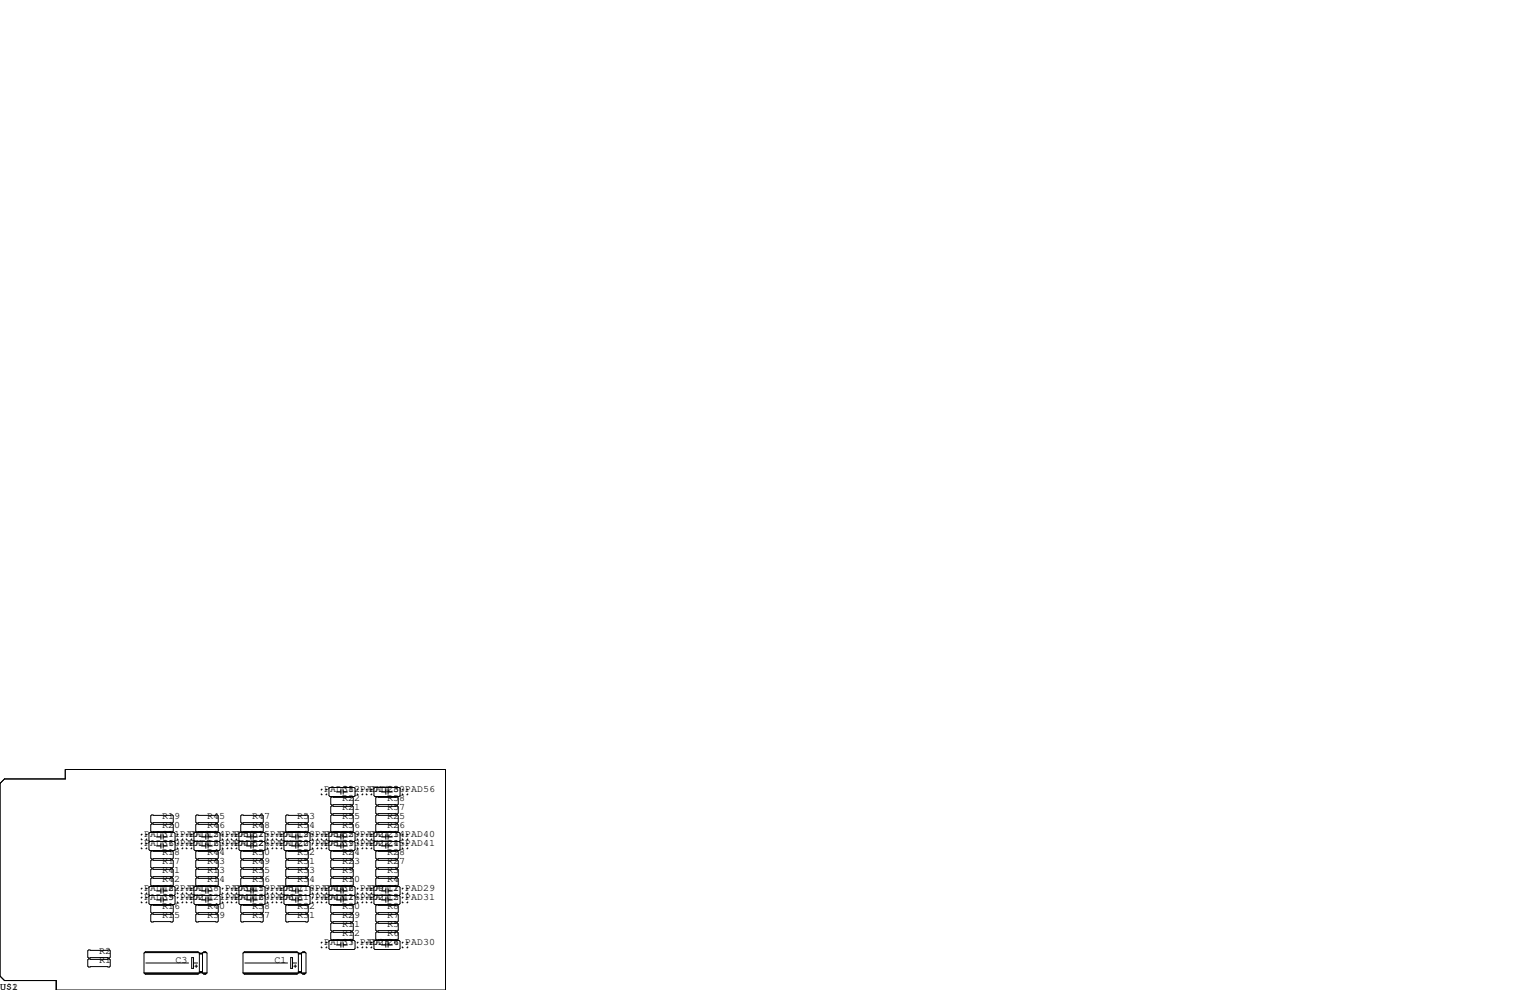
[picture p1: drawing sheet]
<svg xmlns="http://www.w3.org/2000/svg" width="432mm" height="279mm" viewBox="0 0 432 279" stroke-linecap="round" stroke-linejoin="round" font-family="sans-serif">
<g fill="none" stroke="#000" stroke-width=".28">
<path d="M0 221.1l1.3-1.3h17.1v-2.6h107.3v62.2h-109.8v-2.7h-14.6l-1.3-1.2zM39.9 236.7v.3h.2M39.9 239.3v.2h.2M40.1 235.5h-.2v.2M40.1 238h-.2v.3M41.1 235.5h.3v.2M41.1 238h.3v.3M41.4 236.7v.3h-.3M41.4 239.3v.2h-.3M42.3 237.5l-.3 .2v2.1l.3 .2h6.8l.3-.2v-2.1l-.3-.2M42.3 237.5l-.3-.3v-2l.3-.3h6.8l.3 .3v2l-.3 .3M42.3 237.5h6.8"/>
<path d="M42.8 232.5h5.8l.3 .3v1.8l-.3 .2h-5.8l-.3-.2v-1.8zM42.8 230h5.8l.3 .3v1.7l-.3 .3h-5.8l-.3-.3v-1.7zM44.2 238.8h1.2M44.2 236.2h1.2M45.4 235.6v1.3M45.4 238.1v1.3M46.1 235.6v1.3M46.1 238.1v1.3M46.1 238.8h1.1M46.1 236.2h1.1M50 236.7v.3h.3M50 239.3v.2h.3"/>
<path d="M50.3 235.5h-.3v.2M50.3 238h-.3v.3M51.3 235.5h.3v.2M51.3 238h.3v.3M51.6 236.7v.3h-.3M51.6 239.3v.2h-.3M52.6 236.7v.3h.2M52.6 239.3v.2h.2M52.8 235.5h-.2v.2M52.8 238h-.2v.3M53.8 235.5h.3v.2M53.8 238h.3v.3"/>
<path d="M54.1 236.7v.3h-.3M54.1 239.3v.2h-.3M55 237.5l-.3-.3v-2l.3-.3h6.8l.3 .3v2l-.3 .3M55 237.5l-.3 .2v2.1l.3 .2h6.8l.3-.2v-2.1l-.3-.2M55 237.5h6.8M55.5 230h5.8l.3 .3v1.7l-.3 .3h-5.8l-.3-.3v-1.7zM55.5 232.5h5.8l.3 .3v1.8l-.3 .2h-5.8l-.3-.2v-1.8zM56.9 238.8h1.2M56.9 236.2h1.2M58.1 235.6v1.3M58.1 238.1v1.3M58.7 235.6v1.3"/>
<path d="M58.7 238.1v1.3M58.7 238.8h1.2M58.7 236.2h1.2M62.7 236.7v.3h.3M62.7 239.3v.2h.3M63 235.5h-.3v.2M63 238h-.3v.3M64 235.5h.3v.2M64 238h.3v.3M64.3 236.7v.3h-.3M64.3 239.3v.2h-.3M65.3 236.7v.3h.2"/>
<path d="M65.3 239.3v.2h.2M65.5 235.5h-.2v.2M65.5 238h-.2v.3M66.5 235.5h.3v.2M66.5 238h.3v.3M66.8 236.7v.3h-.3M66.8 239.3v.2h-.3M67.7 237.5l-.3 .2v2.1l.3 .2h6.8l.3-.2v-2.1l-.3-.2M67.7 237.5h6.8M67.7 237.5l-.3-.3v-2l.3-.3h6.8l.3 .3v2l-.3 .3M68.2 232.5h5.8l.3 .3v1.8l-.3 .2h-5.8l-.3-.2v-1.8zM68.2 230h5.8l.3 .3v1.7l-.3 .3h-5.8l-.3-.3v-1.7z"/>
<path d="M69.6 238.8h1.2M69.6 236.2h1.2M70.8 235.6v1.3M70.8 238.1v1.3M71.5 238.8h1.1M71.5 236.2h1.1M71.5 235.6v1.3M71.5 238.1v1.3M75.4 236.7v.3h.3M75.4 239.3v.2h.3M75.7 235.5h-.3v.2M75.7 238h-.3v.3"/>
<path d="M76.7 235.5h.3v.2M76.7 238h.3v.3M77 236.7v.3h-.3M77 239.3v.2h-.3M78 236.7v.3h.2M78 239.3v.2h.2M78.2 235.5h-.2v.2M78.2 238h-.2v.3M79.2 235.5h.3v.2M79.2 238h.3v.3M79.5 236.7v.3h-.3M79.5 239.3v.2h-.3"/>
<path d="M80.4 237.5l-.3 .2v2.1l.3 .2h6.8l.3-.2v-2.1l-.3-.2M80.4 237.5h6.8M80.4 237.5l-.3-.3v-2l.3-.3h6.8l.3 .3v2l-.3 .3M80.9 232.5h5.8l.3 .3v1.8l-.3 .2h-5.8l-.3-.2v-1.8zM80.9 230h5.8l.3 .3v1.7l-.3 .3h-5.8l-.3-.3v-1.7zM82.3 238.8h1.2M82.3 236.2h1.2M83.5 235.6v1.3M83.5 238.1v1.3M84.1 238.8h1.2M84.1 236.2h1.2M84.1 235.6v1.3"/>
<path d="M84.1 238.1v1.3M88.1 236.7v.3h.3M88.1 239.3v.2h.3M88.4 235.5h-.3v.2M88.4 238h-.3v.3M89.4 235.5h.3v.2M89.4 238h.3v.3M89.7 236.7v.3h-.3M89.7 239.3v.2h-.3M90.7 224v.3h.2M90.7 236.7v.3h.2M90.7 239.3v.2h.2"/>
<path d="M90.9 222.8h-.2v.2M90.9 235.5h-.2v.2M90.9 238h-.2v.3M91.9 222.8h.3v.2M91.9 235.5h.3v.2M91.9 238h.3v.3M92.2 224v.3h-.3M92.2 236.7v.3h-.3M92.2 239.3v.2h-.3M93.1 222.2h6.8l.3 .3v2l-.3 .3h-6.8l-.3-.3v-2zM93.1 237.5l-.3-.3v-2l.3-.3h6.8l.3 .3v2l-.3 .3M93.1 237.5l-.3 .2v2.1l.3 .2h6.8l.3-.2v-2.1l-.3-.2"/>
<path d="M93.1 237.5h6.8M93.6 232.5h5.8l.3 .3v1.8l-.3 .2h-5.8l-.3-.2v-1.8zM93.6 230h5.8l.3 .3v1.7l-.3 .3h-5.8l-.3-.3v-1.7zM93.6 224.9h5.8l.3 .3v1.7l-.3 .3h-5.8l-.3-.3v-1.7zM93.6 227.5h5.8l.3 .2v1.8l-.3 .2h-5.8l-.3-.2v-1.8zM95 238.8h1.2M95 236.2h1.2M95 223.5h1.2M96.2 222.9v1.3M96.2 235.6v1.3M96.2 238.1v1.3M96.9 222.9v1.3"/>
<path d="M96.9 235.6v1.3M96.9 238.1v1.3M96.9 238.8h1.1M96.9 236.2h1.1M96.9 223.5h1.1M100.8 224v.3h.3M100.8 236.7v.3h.3M100.8 239.3v.2h.3M101.1 222.8h-.3v.2M101.1 235.5h-.3v.2M101.1 238h-.3v.3M102.1 222.8h.3v.2"/>
<path d="M102.1 235.5h.3v.2M102.1 238h.3v.3M102.4 224v.3h-.3M102.4 236.7v.3h-.3M102.4 239.3v.2h-.3M103.4 224v.3h.2M103.4 236.7v.3h.2M103.4 239.3v.2h.2M103.6 222.8h-.2v.2M103.6 235.5h-.2v.2M103.6 238h-.2v.3M104.6 222.8h.3v.2"/>
<path d="M104.6 235.5h.3v.2M104.6 238h.3v.3M104.9 224v.3h-.3M104.9 236.7v.3h-.3M104.9 239.3v.2h-.3M105.5 222.5l.3-.3h6.8l.3 .3v2l-.3 .3h-6.8l-.3-.3zM105.8 237.5l-.3-.3v-2l.3-.3h6.8l.3 .3v2l-.3 .3M105.8 237.5l-.3 .2v2.1l.3 .2h6.8l.3-.2v-2.1l-.3-.2M105.8 237.5h6.8M106.3 224.9h5.8l.3 .3v1.7l-.3 .3h-5.8l-.3-.3v-1.7zM106.3 227.5h5.8l.3 .2v1.8l-.3 .2h-5.8l-.3-.2v-1.8zM106.3 230h5.8l.3 .3v1.7l-.3 .3h-5.8l-.3-.3v-1.7z"/>
<path d="M106.3 232.5h5.8l.3 .3v1.8l-.3 .2h-5.8l-.3-.2v-1.8zM107.7 238.8h1.2M107.7 236.2h1.2M107.7 223.5h1.2M108.9 222.9v1.3M108.9 235.6v1.3M108.9 238.1v1.3M109.5 222.9v1.3M109.5 235.6v1.3M109.5 238.1v1.3M109.5 238.8h1.2M109.5 236.2h1.2"/>
<path d="M109.5 223.5h1.2M113.5 224v.3h.3M113.5 236.7v.3h.3M113.5 239.3v.2h.3M113.8 222.8h-.3v.2M113.8 235.5h-.3v.2M113.8 238h-.3v.3M114.8 222.8h.3v.2M114.8 235.5h.3v.2M114.8 238h.3v.3M115.1 224v.3h-.3M115.1 236.7v.3h-.3"/>
<path d="M115.1 239.3v.2h-.3M39.9 254.5v.3h.2M39.9 252v.2h.2M40.1 253.2h-.2v.3M40.1 250.7h-.2v.3M41.1 253.2h.3v.3M41.1 250.7h.3v.3M41.4 254.5v.3h-.3M41.4 252v.2h-.3M42.3 252.7l-.3-.2v-2.1l.3-.2h6.8l.3 .2v2.1l-.3 .2M42.3 252.7h6.8M42.3 252.7l-.3 .3v2l.3 .3h6.8l.3-.3v-2l-.3-.3"/>
<path d="M42.5 245.5l.3-.3h5.8l.3 .3v1.8l-.3 .2h-5.8l-.3-.2zM42.5 248l.3-.2h5.8l.3 .2v1.8l-.3 .3h-5.8l-.3-.3zM42.5 258.2l.3-.3h5.8l.3 .3v1.8l-.3 .2h-5.8l-.3-.2zM42.5 255.7l.3-.3h5.8l.3 .3v1.7l-.3 .3h-5.8l-.3-.3zM42.8 240.2h5.8l.3 .2v1.8l-.3 .2h-5.8l-.3-.2v-1.8zM42.8 242.7h5.8l.3 .3v1.7l-.3 .3h-5.8l-.3-.3v-1.7zM44.2 251.5h1.2M44.2 254h1.2M45.4 250.8v1.3M45.4 253.4v1.2M46.1 251.5h1.1M46.1 254h1.1"/>
<path d="M46.1 250.8v1.3M46.1 253.4v1.2M50 252v.2h.3M50 254.5v.3h.3M50.3 253.2h-.3v.3M50.3 250.7h-.3v.3M51.3 253.2h.3v.3M51.3 250.7h.3v.3M51.6 254.5v.3h-.3M51.6 252v.2h-.3M52.6 254.5v.3h.2M52.6 252v.2h.2"/>
<path d="M52.8 253.2h-.2v.3M52.8 250.7h-.2v.3M53.8 250.7h.3v.3M53.8 253.2h.3v.3M54.1 252v.2h-.3M54.1 254.5v.3h-.3M55 252.7l-.3-.2v-2.1l.3-.2h6.8l.3 .2v2.1l-.3 .2M55 252.7h6.8M55 252.7l-.3 .3v2l.3 .3h6.8l.3-.3v-2l-.3-.3M55.2 245.5l.3-.3h5.8l.3 .3v1.8l-.3 .2h-5.8l-.3-.2zM55.2 248l.3-.2h5.8l.3 .2v1.8l-.3 .3h-5.8l-.3-.3zM55.2 258.2l.3-.3h5.8l.3 .3v1.8l-.3 .2h-5.8l-.3-.2z"/>
<path d="M55.2 255.7l.3-.3h5.8l.3 .3v1.7l-.3 .3h-5.8l-.3-.3zM55.5 240.2h5.8l.3 .2v1.8l-.3 .2h-5.8l-.3-.2v-1.8zM55.5 242.7h5.8l.3 .3v1.7l-.3 .3h-5.8l-.3-.3v-1.7zM56.9 251.5h1.2M56.9 254h1.2M58.1 250.8v1.3M58.1 253.4v1.2M58.7 251.5h1.2M58.7 254h1.2M58.7 250.8v1.3M58.7 253.4v1.2M62.7 254.5v.3h.3"/>
<path d="M62.7 252v.2h.3M63 253.2h-.3v.3M63 250.7h-.3v.3M64 253.2h.3v.3M64 250.7h.3v.3M64.3 254.5v.3h-.3M64.3 252v.2h-.3M65.3 254.5v.3h.2M65.3 252v.2h.2M65.5 253.2h-.2v.3M65.5 250.7h-.2v.3M66.5 253.2h.3v.3"/>
<path d="M66.5 250.7h.3v.3M66.8 254.5v.3h-.3M66.8 252v.2h-.3M67.7 252.7l-.3-.2v-2.1l.3-.2h6.8l.3 .2v2.1l-.3 .2M67.7 252.7h6.8M67.7 252.7l-.3 .3v2l.3 .3h6.8l.3-.3v-2l-.3-.3M67.9 255.7l.3-.3h5.8l.3 .3v1.7l-.3 .3h-5.8l-.3-.3zM67.9 258.2l.3-.3h5.8l.3 .3v1.8l-.3 .2h-5.8l-.3-.2zM67.9 245.5l.3-.3h5.8l.3 .3v1.8l-.3 .2h-5.8l-.3-.2zM67.9 248l.3-.2h5.8l.3 .2v1.8l-.3 .3h-5.8l-.3-.3zM68.2 242.7h5.8l.3 .3v1.7l-.3 .3h-5.8l-.3-.3v-1.7zM68.2 240.2h5.8l.3 .2v1.8l-.3 .2h-5.8l-.3-.2v-1.8z"/>
<path d="M69.6 251.5h1.2M69.6 254h1.2M70.8 250.8v1.3M70.8 253.4v1.2M71.5 251.5h1.1M71.5 254h1.1M71.5 250.8v1.3M71.5 253.4v1.2M75.4 254.5v.3h.3M75.4 252v.2h.3M75.7 253.2h-.3v.3M75.7 250.7h-.3v.3"/>
<path d="M76.7 253.2h.3v.3M76.7 250.7h.3v.3M77 254.5v.3h-.3M77 252v.2h-.3M78 254.5v.3h.2M78 252v.2h.2M78.2 253.2h-.2v.3M78.2 250.7h-.2v.3M79.2 253.2h.3v.3M79.2 250.7h.3v.3M79.5 254.5v.3h-.3M79.5 252v.2h-.3"/>
<path d="M80.4 252.7l-.3-.2v-2.1l.3-.2h6.8l.3 .2v2.1l-.3 .2M80.4 252.7h6.8M80.4 252.7l-.3 .3v2l.3 .3h6.8l.3-.3v-2l-.3-.3M80.6 245.5l.3-.3h5.8l.3 .3v1.8l-.3 .2h-5.8l-.3-.2zM80.6 248l.3-.2h5.8l.3 .2v1.8l-.3 .3h-5.8l-.3-.3zM80.6 258.2l.3-.3h5.8l.3 .3v1.8l-.3 .2h-5.8l-.3-.2zM80.6 255.7l.3-.3h5.8l.3 .3v1.7l-.3 .3h-5.8l-.3-.3zM80.9 242.7h5.8l.3 .3v1.7l-.3 .3h-5.8l-.3-.3v-1.7zM80.9 240.2h5.8l.3 .2v1.8l-.3 .2h-5.8l-.3-.2v-1.8zM82.3 251.5h1.2M82.3 254h1.2M83.5 250.8v1.3"/>
<path d="M83.5 253.4v1.2M84.1 251.5h1.2M84.1 254h1.2M84.1 250.8v1.3M84.1 253.4v1.2M88.1 254.5v.3h.3M88.1 252v.2h.3M88.4 253.2h-.3v.3M88.4 250.7h-.3v.3M89.4 253.2h.3v.3M89.4 250.7h.3v.3M89.7 254.5v.3h-.3"/>
<path d="M89.7 252v.2h-.3M90.7 254.5v.3h.2M90.7 252v.2h.2M90.9 253.2h-.2v.3M90.9 250.7h-.2v.3M91.9 253.2h.3v.3M91.9 250.7h.3v.3M92.2 254.5v.3h-.3M92.2 252v.2h-.3M93.1 252.7l-.3-.2v-2.1l.3-.2h6.8l.3 .2v2.1l-.3 .2M93.1 252.7h6.8M93.1 252.7l-.3 .3v2l.3 .3h6.8l.3-.3v-2l-.3-.3"/>
<path d="M93.3 258.2l.3-.3h5.8l.3 .3v1.8l-.3 .2h-5.8l-.3-.2zM93.3 245.5l.3-.3h5.8l.3 .3v1.8l-.3 .2h-5.8l-.3-.2zM93.3 248l.3-.2h5.8l.3 .2v1.8l-.3 .3h-5.8l-.3-.3zM93.3 255.7l.3-.3h5.8l.3 .3v1.7l-.3 .3h-5.8l-.3-.3zM93.6 242.7h5.8l.3 .3v1.7l-.3 .3h-5.8l-.3-.3v-1.7zM93.6 240.2h5.8l.3 .2v1.8l-.3 .2h-5.8l-.3-.2v-1.8zM95 251.5h1.2M95 254h1.2M96.2 250.8v1.3M96.2 253.4v1.2M96.9 251.5h1.1M96.9 254h1.1"/>
<path d="M96.9 250.8v1.3M96.9 253.4v1.2M100.8 254.5v.3h.3M100.8 252v.2h.3M101.1 253.2h-.3v.3M101.1 250.7h-.3v.3M102.1 253.2h.3v.3M102.1 250.7h.3v.3M102.4 254.5v.3h-.3M102.4 252v.2h-.3M103.4 254.5v.3h.2M103.4 252v.2h.2"/>
<path d="M103.6 253.2h-.2v.3M103.6 250.7h-.2v.3M104.6 253.2h.3v.3M104.6 250.7h.3v.3M104.9 254.5v.3h-.3M104.9 252v.2h-.3M105.8 252.7l-.3-.2v-2.1l.3-.2h6.8l.3 .2v2.1l-.3 .2M105.8 252.7l-.3 .3v2l.3 .3h6.8l.3-.3v-2l-.3-.3M105.8 252.7h6.8M106 248l.3-.2h5.8l.3 .2v1.8l-.3 .3h-5.8l-.3-.3zM106 245.5l.3-.3h5.8l.3 .3v1.8l-.3 .2h-5.8l-.3-.2zM106 255.7l.3-.3h5.8l.3 .3v1.7l-.3 .3h-5.8l-.3-.3z"/>
<path d="M106 258.2l.3-.3h5.8l.3 .3v1.8l-.3 .2h-5.8l-.3-.2zM106.3 240.2h5.8l.3 .2v1.8l-.3 .2h-5.8l-.3-.2v-1.8zM106.3 242.7h5.8l.3 .3v1.7l-.3 .3h-5.8l-.3-.3v-1.7zM107.7 251.5h1.2M107.7 254h1.2M108.9 250.8v1.3M108.9 253.4v1.2M109.5 250.8v1.3M109.5 253.4v1.2M109.5 251.5h1.2M109.5 254h1.2M113.5 254.5v.3h.3"/>
<path d="M113.5 252v.2h.3M113.8 253.2h-.3v.3M113.8 250.7h-.3v.3M114.8 253.2h.3v.3M114.8 250.7h.3v.3M115.1 254.5v.3h-.3M115.1 252v.2h-.3M25 268.1h5.9l.2 .3v1.7l-.2 .3h-5.9l-.2-.3v-1.7zM25 270.6h5.9l.2 .3v1.8l-.2 .2h-5.9l-.2-.2v-1.8zM40.6 274.6h17.8M40.8 268.9h15.3M40.9 274.7h15.1"/>
<path d="M41 274.8h14.9M41 268.7h14.9M41.1 271.8h12.1M54.1 270.3h.5v3h-.5zM54.6 271.8h1.2M55 272.7h.8M55.4 272.3v.7M56.3 269v5.6l-.4 .4h-14.9l-.4-.4M56.3 274.2h.9M56.3 269l-.4-.4h-14.9l-.4 .4v5.6M56.3 269h.9M56.3 269.2h.9"/>
<path d="M56.4 274.4h.6M56.4 274.3h.6M56.4 269.1h.6M57.2 269v5.6l.3 .4h.5l.4-.4M57.2 269l.3-.4h.5l.4 .4v5.6M57.3 268.9h1M57.4 274.7h.8M57.5 274.8h.5M57.5 268.7h.5M68.6 274.6h17.8M68.7 268.9h15.4M68.8 274.7h15.1"/>
<path d="M69 274.8h14.8M69 268.7h14.8M69.1 271.8h12.1M82 270.3h.6v3h-.6zM82.6 271.8h1.1M82.9 272.7h.8M83.3 272.3v.7M84.2 269v5.6l-.4 .4h-14.8l-.4-.4M84.2 274.2h.9M84.2 269l-.4-.4h-14.8l-.4 .4v5.6M84.2 269h.9M84.2 269.2h.9"/>
<path d="M84.3 274.4h.7M84.3 274.3h.7M84.3 269.1h.7M85.1 269v5.6l.4 .4h.5l.4-.4M85.1 269l.4-.4h.5l.4 .4v5.6M85.2 268.9h1M85.3 274.7h.8M85.5 274.8h.5M85.5 268.7h.5M90.7 267.2v.3h.2M90.9 265.9h-.2v.3M91.9 265.9h.3v.3"/>
<path d="M92.2 267.2v.3h-.3M92.8 265.7l.3-.3h6.8l.3 .3v2l-.3 .3h-6.8l-.3-.3zM93.3 260.7l.3-.2h5.8l.3 .2v1.8l-.3 .3h-5.8l-.3-.3zM93.3 263.3l.3-.3h5.8l.3 .3v1.7l-.3 .3h-5.8l-.3-.3zM95 266.7h1.2M96.2 266.1v1.2M96.9 266.7h1.1M96.9 266.1v1.2M100.8 267.2v.3h.3M101.1 265.9h-.3v.3M102.1 265.9h.3v.3M102.4 267.2v.3h-.3"/>
<path d="M103.4 267.2v.3h.2M103.6 265.9h-.2v.3M104.6 265.9h.3v.3M104.9 267.2v.3h-.3M105.5 265.7l.3-.3h6.8l.3 .3v2l-.3 .3h-6.8l-.3-.3zM106 260.7l.3-.2h5.8l.3 .2v1.8l-.3 .3h-5.8l-.3-.3zM106 263.3l.3-.3h5.8l.3 .3v1.7l-.3 .3h-5.8l-.3-.3zM107.7 266.7h1.2M108.9 266.1v1.2M109.5 266.1v1.2M109.5 266.7h1.2M113.5 267.2v.3h.3"/>
<path d="M113.8 265.9h-.3v.3M114.8 265.9h.3v.3M115.1 267.2v.3h-.3"/>
</g>
<g font-size="2.8">
<text x="91.4" y="223.5">PAD38</text>
<text x="96.5" y="226.1">R22</text>
<text x="96.5" y="223.5">C12PAD10C30PAD56</text>
<text x="104.1" y="223.5">PAD28</text>
<text x="109.2" y="226.1">R58</text>
<text x="45.7" y="231.1">R19</text>
<text x="45.7" y="233.7">R20</text>
<text x="58.4" y="231.1">R45</text>
<text x="58.4" y="233.7">R46</text>
<text x="71.1" y="231.1">R47</text>
<text x="71.1" y="233.7">R48</text>
<text x="83.8" y="231.1">R53</text>
<text x="83.8" y="233.7">R54</text>
<text x="96.5" y="228.6">R21</text>
<text x="96.5" y="231.1">R55</text>
<text x="96.5" y="233.7">R56</text>
<text x="109.2" y="231.1">R25</text>
<text x="109.2" y="233.7">R26</text>
<text x="109.2" y="228.6">R57</text>
<text x="40.6" y="238.8">PAD36</text>
<text x="40.6" y="236.2">PAD37</text>
<text x="45.7" y="238.8">C10PAD14C23PAD49C26PAD18C27PAD53C13PAD22C15PAD41</text>
<text x="45.7" y="236.2">C11PAD13C24PAD50C25PAD17C28PAD54C29PAD21C14PAD40</text>
<text x="53.3" y="236.2">PAD15</text>
<text x="53.3" y="238.8">PAD16</text>
<text x="66" y="236.2">PAD51</text>
<text x="66" y="238.8">PAD52</text>
<text x="78.7" y="236.2">PAD19</text>
<text x="78.7" y="238.8">PAD20</text>
<text x="91.4" y="238.8">PAD39</text>
<text x="91.4" y="236.2">PAD55</text>
<text x="104.1" y="236.2">PAD23</text>
<text x="104.1" y="238.8">PAD24</text>
<text x="45.7" y="243.8">R17</text>
<text x="45.7" y="241.3">R18</text>
<text x="58.4" y="243.8">R43</text>
<text x="58.4" y="241.3">R44</text>
<text x="71.1" y="243.8">R49</text>
<text x="71.1" y="241.3">R50</text>
<text x="83.8" y="243.8">R51</text>
<text x="83.8" y="241.3">R52</text>
<text x="96.5" y="243.8">R23</text>
<text x="96.5" y="241.3">R24</text>
<text x="109.2" y="243.8">R27</text>
<text x="109.2" y="241.3">R28</text>
<text x="40.6" y="251.5">PAD48</text>
<text x="45.7" y="246.4">R41</text>
<text x="45.7" y="248.9">R42</text>
<text x="45.7" y="251.5">C22PAD1 C8</text>
<text x="53.3" y="251.5">PAD3</text>
<text x="58.4" y="246.4">R13</text>
<text x="58.4" y="248.9">R14</text>
<text x="63.5" y="251.5">PAD34C19PAD5 C18PAD44C6</text>
<text x="66" y="251.5">PAD45</text>
<text x="71.1" y="246.4">R35</text>
<text x="71.1" y="248.9">R36</text>
<text x="78.7" y="251.5">PAD7</text>
<text x="83.8" y="246.4">R33</text>
<text x="83.8" y="248.9">R34</text>
<text x="91.4" y="251.5">PAD32</text>
<text x="96.5" y="246.4">R9</text>
<text x="96.5" y="248.9">R10</text>
<text x="101.6" y="251.5">PAD9 C2</text>
<text x="104.1" y="251.5">PAD11</text>
<text x="109.2" y="246.4">R3</text>
<text x="109.2" y="248.9">R4</text>
<text x="114.3" y="251.5">PAD29</text>
<text x="40.6" y="254">PAD35</text>
<text x="45.7" y="256.5">R16</text>
<text x="45.7" y="254">C9</text>
<text x="50.8" y="254">PAD2 C21PAD47C20PAD6 C17PAD43C16PAD27C5</text>
<text x="53.3" y="254">PAD4</text>
<text x="58.4" y="256.5">R40</text>
<text x="66" y="254">PAD46</text>
<text x="71.1" y="256.5">R38</text>
<text x="78.7" y="254">PAD8</text>
<text x="83.8" y="256.5">R32</text>
<text x="91.4" y="254">PAD42</text>
<text x="96.5" y="256.5">R30</text>
<text x="104.1" y="254">PAD12</text>
<text x="109.2" y="256.5">R8</text>
<text x="114.3" y="254">PAD31</text>
<text x="45.7" y="259.1">R15</text>
<text x="58.4" y="259.1">R39</text>
<text x="71.1" y="259.1">R37</text>
<text x="83.8" y="259.1">R31</text>
<text x="96.5" y="261.6">R11</text>
<text x="96.5" y="259.1">R29</text>
<text x="109.2" y="261.6">R5</text>
<text x="109.2" y="259.1">R7</text>
<text x="27.9" y="269.2">R2</text>
<text x="91.4" y="266.7">PAD33</text>
<text x="96.5" y="264.2">R12</text>
<text x="96.5" y="266.7">C7</text>
<text x="101.6" y="266.7">PAD25C4</text>
<text x="104.1" y="266.7">PAD26</text>
<text x="109.2" y="264.2">R6</text>
<text x="114.3" y="266.7">PAD30</text>
<text x="27.9" y="271.8">R1</text>
<text x="49.5" y="271.8">C3</text>
<text x="77.5" y="271.8">C1</text>
<text x="0" y="279.4">U$1</text>
<text x="3.4" y="279.4">2</text>
</g>
</svg>
